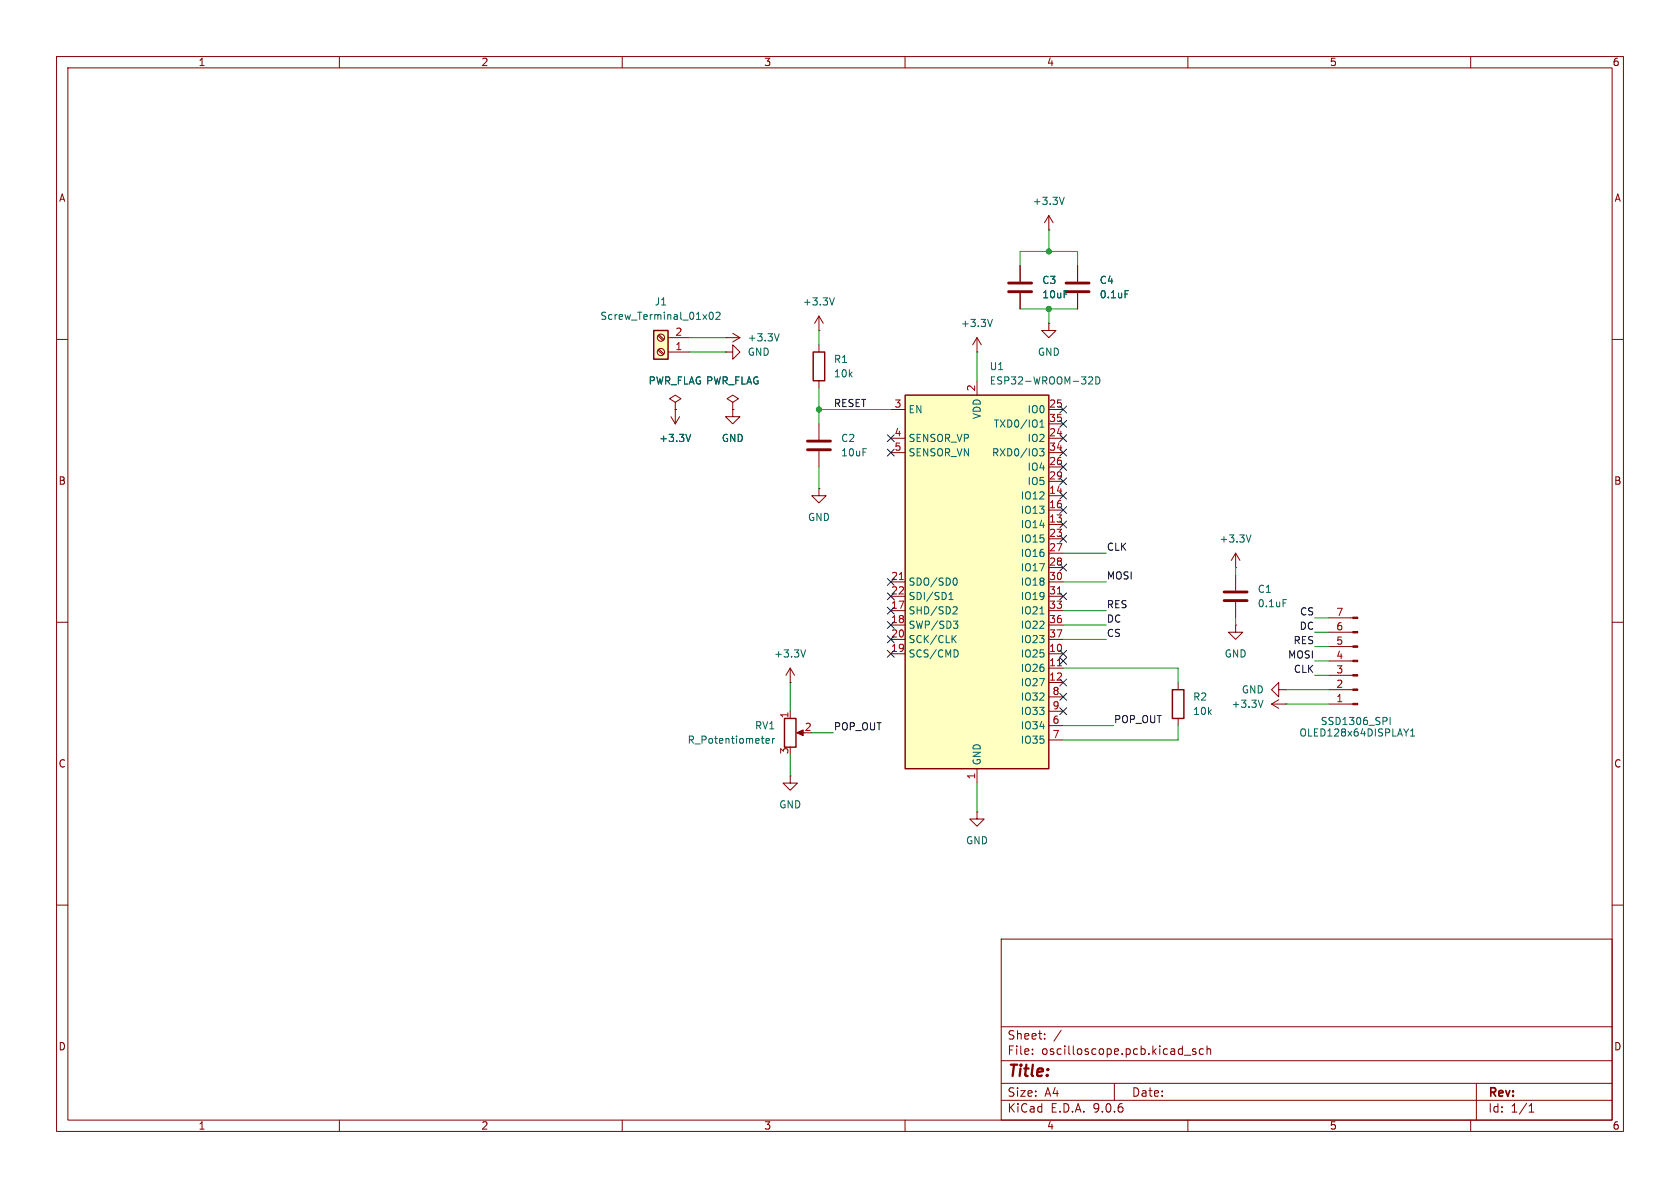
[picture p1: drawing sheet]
<svg xmlns="http://www.w3.org/2000/svg" width="297mm" height="210mm" viewBox="0 0 297 210" stroke-linecap="round" stroke-linejoin="round" font-family="sans-serif">
<g fill="none" stroke="#840000" stroke-width=".18">
<path d="M10 10h277v190h-277zM12 12h273v186h-273zM60 10v2M110 10v2M160 10v2M210 10v2M260 10v2M10 60h2M285 60h2M10 110h2M285 110h2M10 160h2"/>
<path d="M177 166h108v32h-108zM285 160h2M60 198v2M110 198v2M160 198v2M177 194.5h108M177 191.5h108M177 187.5h108M177 181.5h108M182.5 186.3v.1M182.5 185.5v.1M184.7 183.6v.1"/>
<path d="M184.7 182.8v.1M187.6 182.1l-1.3 2M197 191.5v3M209.4 186.5h1.1M210 198v2M211.4 185.5l-.4-.1-.2 .2 .1 .2 .5 .2v.3h-.6M212.7 185.5l-.4-.1-.3 .3v.4l.2 .2h.5M213.4 185.5l.2-.1 .4 .1v.9M213.4 184.9v1.5M260 198v2M261 191.5v6.5M270.3 196.6h.9"/>
<path d="M270.3 195.5l.4-.4v1.5"/>
</g>
<path d="M160 69.9h25.4v66h-25.4z" fill="#ffffc2"/>
<path d="M143.8 62.2h2v5.1h-2zM160 69.9h25.4v66h-25.4zM138.7 127h2v5.1h-2zM207.3 121.9h2v5.1h-2z" fill="none" stroke="#840000" stroke-width=".25"/>
<g fill="none" stroke="#840000" stroke-width=".18">
<path d="M128.3 59.7h.1M128.3 59.7h2.5M129.5 58.9l1.3 .8M130.8 59.7l-1.3 .8M144.8 58.4h.1M144.8 55.9v2.5M144.8 55.9l-.8 1.3M144.8 55.9l.7 1.3M190.5 47v2.8M190.5 51.8v2.8M128.3 62.2h1.2v-1.2l1.3 1.2-1.3 1.3v-1.3M128.3 62.2h.1"/>
<path d="M129.5 72.4v1.3h1.3l-1.3 1.2-1.2-1.2h1.2M129.5 72.4h.1M129.5 71.1l1.1-.6-1.1-.6-1 .6 1 .6v1.3M144.8 61v1.2M144.8 67.3v1.3M157.5 72.4h2.5M157.5 77.5h2.5M172.7 67.3v2.6M185.4 72.4h2.6M185.4 77.5h2.6M185.4 74.9h2.6M144.8 86.4v1.2h1.2l-1.2 1.3-1.3-1.3h1.3"/>
<path d="M144.8 86.4h.1M157.5 80h2.5M185.4 80h2.6M185.4 82.6h2.6M185.4 85.1h2.6M185.4 87.6h2.6M185.4 90.2h2.6M185.4 92.7h2.6M185.4 95.3h2.6M185.4 97.8h2.6M218.4 97.8l-.7 1.3M218.4 97.8l.8 1.3"/>
<path d="M218.4 97.8v2.5M139.7 118.1v2.6M139.7 118.1l-.8 1.3M139.7 118.1l.8 1.3M157.5 102.9h2.5M157.5 105.4h2.5M157.5 108h2.5M157.5 110.5h2.5M157.5 113h2.5M157.5 115.6h2.5M185.4 102.9h2.6M185.4 105.4h2.6"/>
<path d="M185.4 108h2.6M185.4 110.5h2.6M185.4 113h2.6M185.4 115.6h2.6M185.4 100.3h2.6M185.4 118.1h2.6M218.4 100.3h.1M218.4 110.5v1.3h1.3l-1.3 1.2-1.2-1.2h1.2M218.4 110.5h.1M218.4 101.6v2.8M218.4 106.4v2.8M139.7 137.2v1.2h1.3l-1.3 1.3-1.3-1.3h1.3"/>
<path d="M139.7 137.2h.1M139.7 120.7h.1M139.7 125.7v1.3M141.2 129.5h1M172.7 135.9v2.5M185.4 120.7h2.6M185.4 123.2h2.6M185.4 125.7h2.6M185.4 128.3h2.6M185.4 130.8h2.6M208.3 120.7v1.2M208.3 127v1.3"/>
<path d="M224.8 124.5l1.3 .7M224.8 124.5h2.5M226.1 121.9v-1.2l-1.3 1.2 1.3 1.3v-1.3h1.2M226.1 123.7l-1.3 .8M227.3 124.5h.1M227.3 121.9h.1M172.7 143.5v1.3h1.3l-1.3 1.3-1.3-1.3h1.3M172.7 143.5h.1"/>
</g>
<g fill="none" stroke="#006464" stroke-width=".18">
<path d="M137.8 59l-.5 1.3M147.5 52.6l-.4 1.3M198.9 51.4h.6M183.8 79.3h.8l-.5 .5 .4 .1v.6l-.2 .1-.5-.1M183.8 75.5h.8M183.8 74.6l.4-.4v1.3M192.5 66.7l.4-.1 .3 .4-.8 .9h.8M193.7 66.6a.64 .64 0 0 1 .8 .7 .64 .64 0 0 1-.8 .6zM221.2 94.6l-.5 1.2M142.4 114.9l-.4 1.2M167.8 106h.7M167.8 105.1l.3-.4v1.3"/>
<path d="M168.5 112.9l.5 .7M168.6 109.8h.7l-.4 .5 .4 .1v.4l-.2 .3h-.4M168.7 107.3h.4l.1 .3-.8 .9h.8M168.8 102.2a.68 .68 0 0 1 .4 .6 .68 .68 0 0 1-.4 .6M169 112.3l-.7 .8M169.2 114.9l.2 .5-.2 .7M183.8 108.5h.8M226.8 106h.6M135.4 131l.6-.2v-.2l-.4-.1-.2 .2 .1 .6h.5M136.6 130.5v.9M136.9 130.5l-.3 .3M223.3 123.8l-.4 1.2"/>
</g>
<path d="M159 102.5h.7M186.9 105h.8M186.9 117.7h.8" fill="none" stroke="#a90000" stroke-width=".18"/>
<path d="M140.8 129.5l1.2-.5v1z" fill="#840000" stroke="#840000" stroke-width=".18"/>
<path d="M188.5 50h4M188.5 51.6h4M216.4 106.2h4.1M216.4 104.6h4.1" fill="none" stroke="#840000" stroke-width=".51"/>
<path d="M115.6 58.4h2.5v5.1h-2.5z" fill="#ffffc2"/>
<path d="M115.6 58.4h2.5v5.1h-2.5z" fill="none" stroke="#840000" stroke-width=".25"/>
<g fill="none" stroke="#840000" stroke-width=".18">
<path d="M185.4 38.1l-.7 1.3M185.4 38.1l.8 1.3M185.4 38.1v2.5M116.3 59.4l.9 .8M116.5 59.2l.9 .8M118.1 59.7h3.8M172.7 59.7l-.7 1.3M172.7 59.7l.8 1.3M172.7 59.7v2.5M180.3 47v2.8M180.3 51.8v2.8M185.4 40.6h.1"/>
<path d="M185.4 57.2v1.2h1.3l-1.3 1.3-1.3-1.3h1.3M185.4 57.2h.1M190.5 47v2.8M190.5 51.8v2.8M116.3 61.9l.9 .8M116.5 61.7l.9 .9M118.1 62.2h3.8M118.6 73.7l.8 1.2M119.4 72.4h.1M119.4 71.1l1-.6-1-.6-1 .6 1 .6v1.3M119.4 72.4v2.5M120.1 73.7l-.7 1.2"/>
<path d="M129.5 72.4h.1M144.8 74.9v2.8M144.8 79.8v2.8M172.7 62.2h.1M234.9 119.4h4.3M234.9 116.8h4.3M234.9 114.3h4.3M234.9 111.8h4.3M234.9 109.2h4.3M234.9 124.5h4.3M234.9 121.9h4.3"/>
<circle cx="116.8" cy="59.7" r=".63"/>
<circle cx="116.8" cy="62.2" r=".63"/>
</g>
<path d="M188.1 34.9l-.4 1.2M125.5 55.3l.2-.1a.68 .68 0 0 1 .4 .6 .68 .68 0 0 1-.4 .7l-.2-.2-.1-.3zM126.6 55.3l.5-.1 .2 .4-.8 .9h.8M175.4 56.5l-.4 1.2M198.9 51.4h.6M122.1 76.8l-.4 1.2M245.8 126.8v1.3M249 128.8l-.4 .7M249.4 130.1h.7M249.4 129.2l.3-.4v1.3" fill="none" stroke="#006464" stroke-width=".18"/>
<path d="M178.3 50h4.1M178.3 51.6h4.1M142.7 78h4.1M142.7 79.5h4.1" fill="none" stroke="#840000" stroke-width=".51"/>
<g fill="#840000" stroke="#840000" stroke-width=".18">
<path d="M239.2 124.3h.8v.3h-.8z"/>
<path d="M239.2 121.8h.8v.2h-.8z"/>
<path d="M239.2 119.3h.8v.2h-.8z"/>
<path d="M239.2 116.7h.8v.3h-.8z"/>
<path d="M239.2 114.2h.8v.2h-.8z"/>
<path d="M239.2 111.6h.8v.3h-.8z"/>
<path d="M239.2 109.1h.8v.2h-.8z"/>
</g>
<g fill="none" stroke="#009600" stroke-width=".18">
<path d="M121.9 59.7h6.4M144.8 58.4v2.6M180.3 47v-2.5h10.2v2.5M180.3 54.6h10.2M185.4 40.6v3.9M185.4 54.6v2.6M121.9 62.2h6.4M144.8 72.4h12.7M144.8 68.6v6.3M172.7 62.2v5.1M144.8 82.6v3.8M188 97.8h7.6"/>
<path d="M188 110.5h7.6M188 108h7.6M188 113h7.6M188 118.1h20.3v2.6M188 102.9h7.6M218.4 100.3v1.3M218.4 109.2v1.3M232.4 109.2h2.5M232.4 119.4h2.5M232.4 111.8h2.5M232.4 114.3h2.5M232.4 116.8h2.5"/>
<path d="M139.7 120.7v5M139.7 133.4v3.8M143.5 129.5h3.8M172.7 138.4v5.1M188 128.3h8.8M208.3 128.3v2.5h-20.3M227.3 121.9h7.6M227.3 124.5h7.6"/>
</g>
<g fill="none" stroke="#000084" stroke-width=".18">
<path d="M156.9 79.4l1.2 1.2M156.9 76.9l1.2 1.2M158.1 79.4l-1.2 1.2M158.1 76.9l-1.2 1.2M187.4 74.3l1.2 1.2M187.4 79.4l1.2 1.2M187.4 76.9l1.2 1.2M187.4 71.8l1.2 1.2M188.6 74.3l-1.2 1.2M188.6 79.4l-1.2 1.2M188.6 76.9l-1.2 1.2M188.6 71.8l-1.2 1.2"/>
<path d="M187.4 81.9l1.2 1.3M187.4 84.5l1.2 1.2M187.4 87l1.2 1.2M187.4 92.1l1.2 1.2M187.4 94.6l1.2 1.3M187.4 99.7l1.2 1.2M187.4 89.6l1.2 1.2M188.6 84.5l-1.2 1.2M188.6 81.9l-1.2 1.3M188.6 87l-1.2 1.2M188.6 92.1l-1.2 1.2M188.6 94.6l-1.2 1.3"/>
<path d="M188.6 99.7l-1.2 1.2M188.6 89.6l-1.2 1.2M156.9 115l1.2 1.2M156.9 104.8l1.2 1.2M156.9 102.3l1.2 1.2M156.9 112.4l1.2 1.2M156.9 107.3l1.2 1.3M156.9 109.9l1.2 1.2M158.1 104.8l-1.2 1.2M158.1 115l-1.2 1.2M158.1 112.4l-1.2 1.2M158.1 107.3l-1.2 1.3"/>
<path d="M158.1 102.3l-1.2 1.2M158.1 109.9l-1.2 1.2M187.4 116.2l1.2 1.2M187.4 115l1.2 1.2M187.4 104.8l1.2 1.2M188.6 116.2l-1.2 1.2M188.6 115l-1.2 1.2M188.6 104.8l-1.2 1.2M187.4 120l1.2 1.3M187.4 122.6l1.2 1.2M187.4 125.1l1.2 1.2M188.6 120l-1.2 1.3"/>
<path d="M188.6 122.6l-1.2 1.2M188.6 125.1l-1.2 1.2"/>
</g>
<g fill="#009600" stroke="#009600" stroke-width=".18">
<circle cx="185.4" cy="54.6" r=".46"/>
<circle cx="185.4" cy="44.5" r=".46"/>
<circle cx="144.8" cy="72.4" r=".46"/>
</g>
<text font-size="2.8" fill="#840000" x="178" y="190.9">Title:</text>
<g font-size="2.1" fill="#840000">
<text x="178" y="184">Sheet:</text>
<text x="178" y="186.7">File:</text>
<text x="184.1" y="186.7">oscilloscope.pcb.kicad_sch</text>
<text x="178" y="196.9">KiCad</text>
<text x="178" y="194.1">Size:</text>
<text x="184.7" y="194.1">A4</text>
<text x="185.7" y="196.9">E.D.A.</text>
<text x="193.3" y="196.9">9.0.6</text>
<text x="200" y="194.1">Date:</text>
<text x="263" y="194.3">Rev:</text>
<text x="263" y="196.9">Id:</text>
<text x="267.1" y="196.9">1/1</text>
</g>
<g font-size="1.8" fill="#840000">
<text x="35" y="11.9">1</text>
<text x="85" y="11.9">2</text>
<text x="135" y="11.9">3</text>
<text x="185" y="11.9">4</text>
<text x="235" y="11.9">5</text>
<text x="285" y="11.9">6</text>
<text x="10.3" y="35.9">A</text>
<text x="285.3" y="35.9">A</text>
<text x="10.3" y="85.9">B</text>
<text x="285.3" y="85.9">B</text>
<text x="10.3" y="135.9">C</text>
<text x="285.3" y="135.9">C</text>
<text x="10.3" y="185.9">D</text>
<text x="285.3" y="185.9">D</text>
<text x="35" y="199.9">1</text>
<text x="85" y="199.9">2</text>
<text x="135" y="199.9">3</text>
<text x="185" y="199.9">4</text>
<text x="235" y="199.9">5</text>
<text x="285" y="199.9">6</text>
</g>
<g font-size="1.8" fill="#006464">
<text x="182.5" y="36.4">+3.3V</text>
<text x="184.2" y="50.4">C3</text>
<text x="184.2" y="52.9">10uF</text>
<text x="194.3" y="50.4">C4</text>
<text x="194.3" y="52.9">0.1uF</text>
<text x="106" y="56.7">Screw_Terminal_01x02</text>
<text x="115.6" y="54.2">J1</text>
<text x="141.8" y="54.2">+3.3V</text>
<text x="169.8" y="58">+3.3V</text>
<text x="132.1" y="63.1">GND</text>
<text x="132.1" y="60.6">+3.3V</text>
<text x="147.3" y="64.4">R1</text>
<text x="174.9" y="65.6">U1</text>
<text x="183.4" y="63.1">GND</text>
<text x="114.6" y="68.2">PWR_FLAG PWR_FLAG</text>
<text x="147.3" y="66.9">10k</text>
<text x="174.9" y="68.2">ESP32-WROOM-32D</text>
<text x="160.5" y="73.3">EN</text>
<text x="173.6" y="74.2" transform="rotate(-90 173.6 74.2)">VDD</text>
<text x="175.6" y="75.8">TXD0/IO1</text>
<text x="181.6" y="73.3">IO0</text>
<text x="116.4" y="78.3">+3.3V</text>
<text x="127.5" y="78.3">GND</text>
<text x="148.6" y="78.3">C2</text>
<text x="148.6" y="80.9">10uF</text>
<text x="160.5" y="78.3">SENSOR_VP</text>
<text x="160.5" y="80.9">SENSOR_VN</text>
<text x="175.3" y="80.9">RXD0/IO3</text>
<text x="181.6" y="78.3">IO2</text>
<text x="181.6" y="83.4">IO4</text>
<text x="180.4" y="88.5">IO12</text>
<text x="181.6" y="86">IO5</text>
<text x="142.7" y="92.3">GND</text>
<text x="180.4" y="91">IO13</text>
<text x="180.4" y="93.6">IO14</text>
<text x="180.4" y="96.1">IO15</text>
<text x="180.4" y="98.7">IO16</text>
<text x="180.4" y="101.2">IO17</text>
<text x="215.5" y="96.1">+3.3V</text>
<text x="160.5" y="103.7">SDO/SD0</text>
<text x="160.5" y="106.3">SDI/SD1</text>
<text x="180.4" y="103.7">IO18</text>
<text x="180.4" y="106.3">IO19</text>
<text x="222.3" y="105">C1</text>
<text x="222.3" y="107.5">0.1uF</text>
<text x="160.5" y="108.8">SHD/SD2</text>
<text x="160.5" y="111.4">SWP/SD3</text>
<text x="160.5" y="113.9">SCK/CLK</text>
<text x="180.4" y="108.8">IO21</text>
<text x="180.4" y="111.4">IO22</text>
<text x="180.4" y="113.9">IO23</text>
<text x="136.8" y="116.4">+3.3V</text>
<text x="160.5" y="116.4">SCS/CMD</text>
<text x="180.4" y="116.4">IO25</text>
<text x="180.4" y="119">IO26</text>
<text x="216.4" y="116.4">GND</text>
<text x="180.4" y="121.5">IO27</text>
<text x="180.4" y="124.1">IO32</text>
<text x="210.8" y="124.1">R2</text>
<text x="217.6" y="125.3">+3.3V</text>
<text x="219.4" y="122.8">GND</text>
<text x="121.5" y="131.7">R_Potentiometer</text>
<text x="133.4" y="129.1">RV1</text>
<text x="180.4" y="126.6">IO33</text>
<text x="180.4" y="129.1">IO34</text>
<text x="180.4" y="131.7">IO35</text>
<text x="210.8" y="126.6">10k</text>
<text x="229.6" y="130.4">OLED128x64DISPLAY1</text>
<text x="233.4" y="128.4">SSD1306_SPI</text>
<text x="173.6" y="135.4" transform="rotate(-90 173.6 135.4)">GND</text>
<text x="137.7" y="143.1">GND</text>
<text x="170.7" y="149.5">GND</text>
</g>
<g font-size="1.8" fill="#a90000">
<text x="119.3" y="59.4">2</text>
<text x="119.3" y="62">1</text>
<text x="172.5" y="69.3" transform="rotate(-90 172.5 69.3)">2</text>
<text x="158" y="72.1">3</text>
<text x="158" y="77.2">4</text>
<text x="185.4" y="72.1">25</text>
<text x="185.4" y="74.7">35</text>
<text x="185.4" y="77.2">24</text>
<text x="158" y="79.8">5</text>
<text x="185.4" y="79.8">34</text>
<text x="185.4" y="82.3">26</text>
<text x="185.4" y="84.8">29</text>
<text x="185.4" y="87.4">14</text>
<text x="185.4" y="89.9">16</text>
<text x="185.4" y="92.5">13</text>
<text x="185.4" y="95">23</text>
<text x="185.4" y="97.5">27</text>
<text x="185.4" y="100.1">28</text>
<text x="157.4" y="102.6">21</text>
<text x="157.4" y="105.2">22</text>
<text x="157.4" y="107.7">17</text>
<text x="185.4" y="102.6">30</text>
<text x="185.4" y="105.2">31</text>
<text x="185.4" y="107.7">33</text>
<text x="157.4" y="110.2">18</text>
<text x="157.4" y="112.8">20</text>
<text x="185.4" y="110.2">36</text>
<text x="185.4" y="112.8">37</text>
<text x="236.1" y="111.5">6</text>
<text x="236.1" y="109">7</text>
<text x="157.4" y="115.3">19</text>
<text x="185.4" y="115.3">10</text>
<text x="185.4" y="117.9">11</text>
<text x="236.1" y="119.1">3</text>
<text x="236.1" y="116.6">4</text>
<text x="236.1" y="114">5</text>
<text x="185.4" y="120.4">12</text>
<text x="186" y="122.9">8</text>
<text x="186" y="125.5">9</text>
<text x="236.1" y="124.2">1</text>
<text x="236.1" y="121.7">2</text>
<text x="139.4" y="127.1" transform="rotate(-90 139.4 127.1)">1</text>
<text x="142.2" y="129.3">2</text>
<text x="186" y="128">6</text>
<text x="186" y="130.6">7</text>
<text x="139.4" y="133.4" transform="rotate(-90 139.4 133.4)">3</text>
<text x="172.5" y="137.9" transform="rotate(-90 172.5 137.9)">1</text>
</g>
<g font-size="1.8" fill="#0f0f0f">
<text x="147.3" y="72">RESET</text>
<text x="195.6" y="97.4">CLK</text>
<text x="195.6" y="102.5">MOSI</text>
<text x="195.6" y="107.6">RES</text>
<text x="195.6" y="112.7">CS</text>
<text x="195.6" y="110.1">DC</text>
<text x="228.6" y="114">RES</text>
<text x="229.7" y="111.4">DC</text>
<text x="229.7" y="108.9">CS</text>
<text x="227.6" y="116.5">MOSI</text>
<text x="228.6" y="119">CLK</text>
<text x="147.3" y="129.2">POP_OUT</text>
<text x="196.8" y="127.9">POP_OUT</text>
</g>
</svg>
